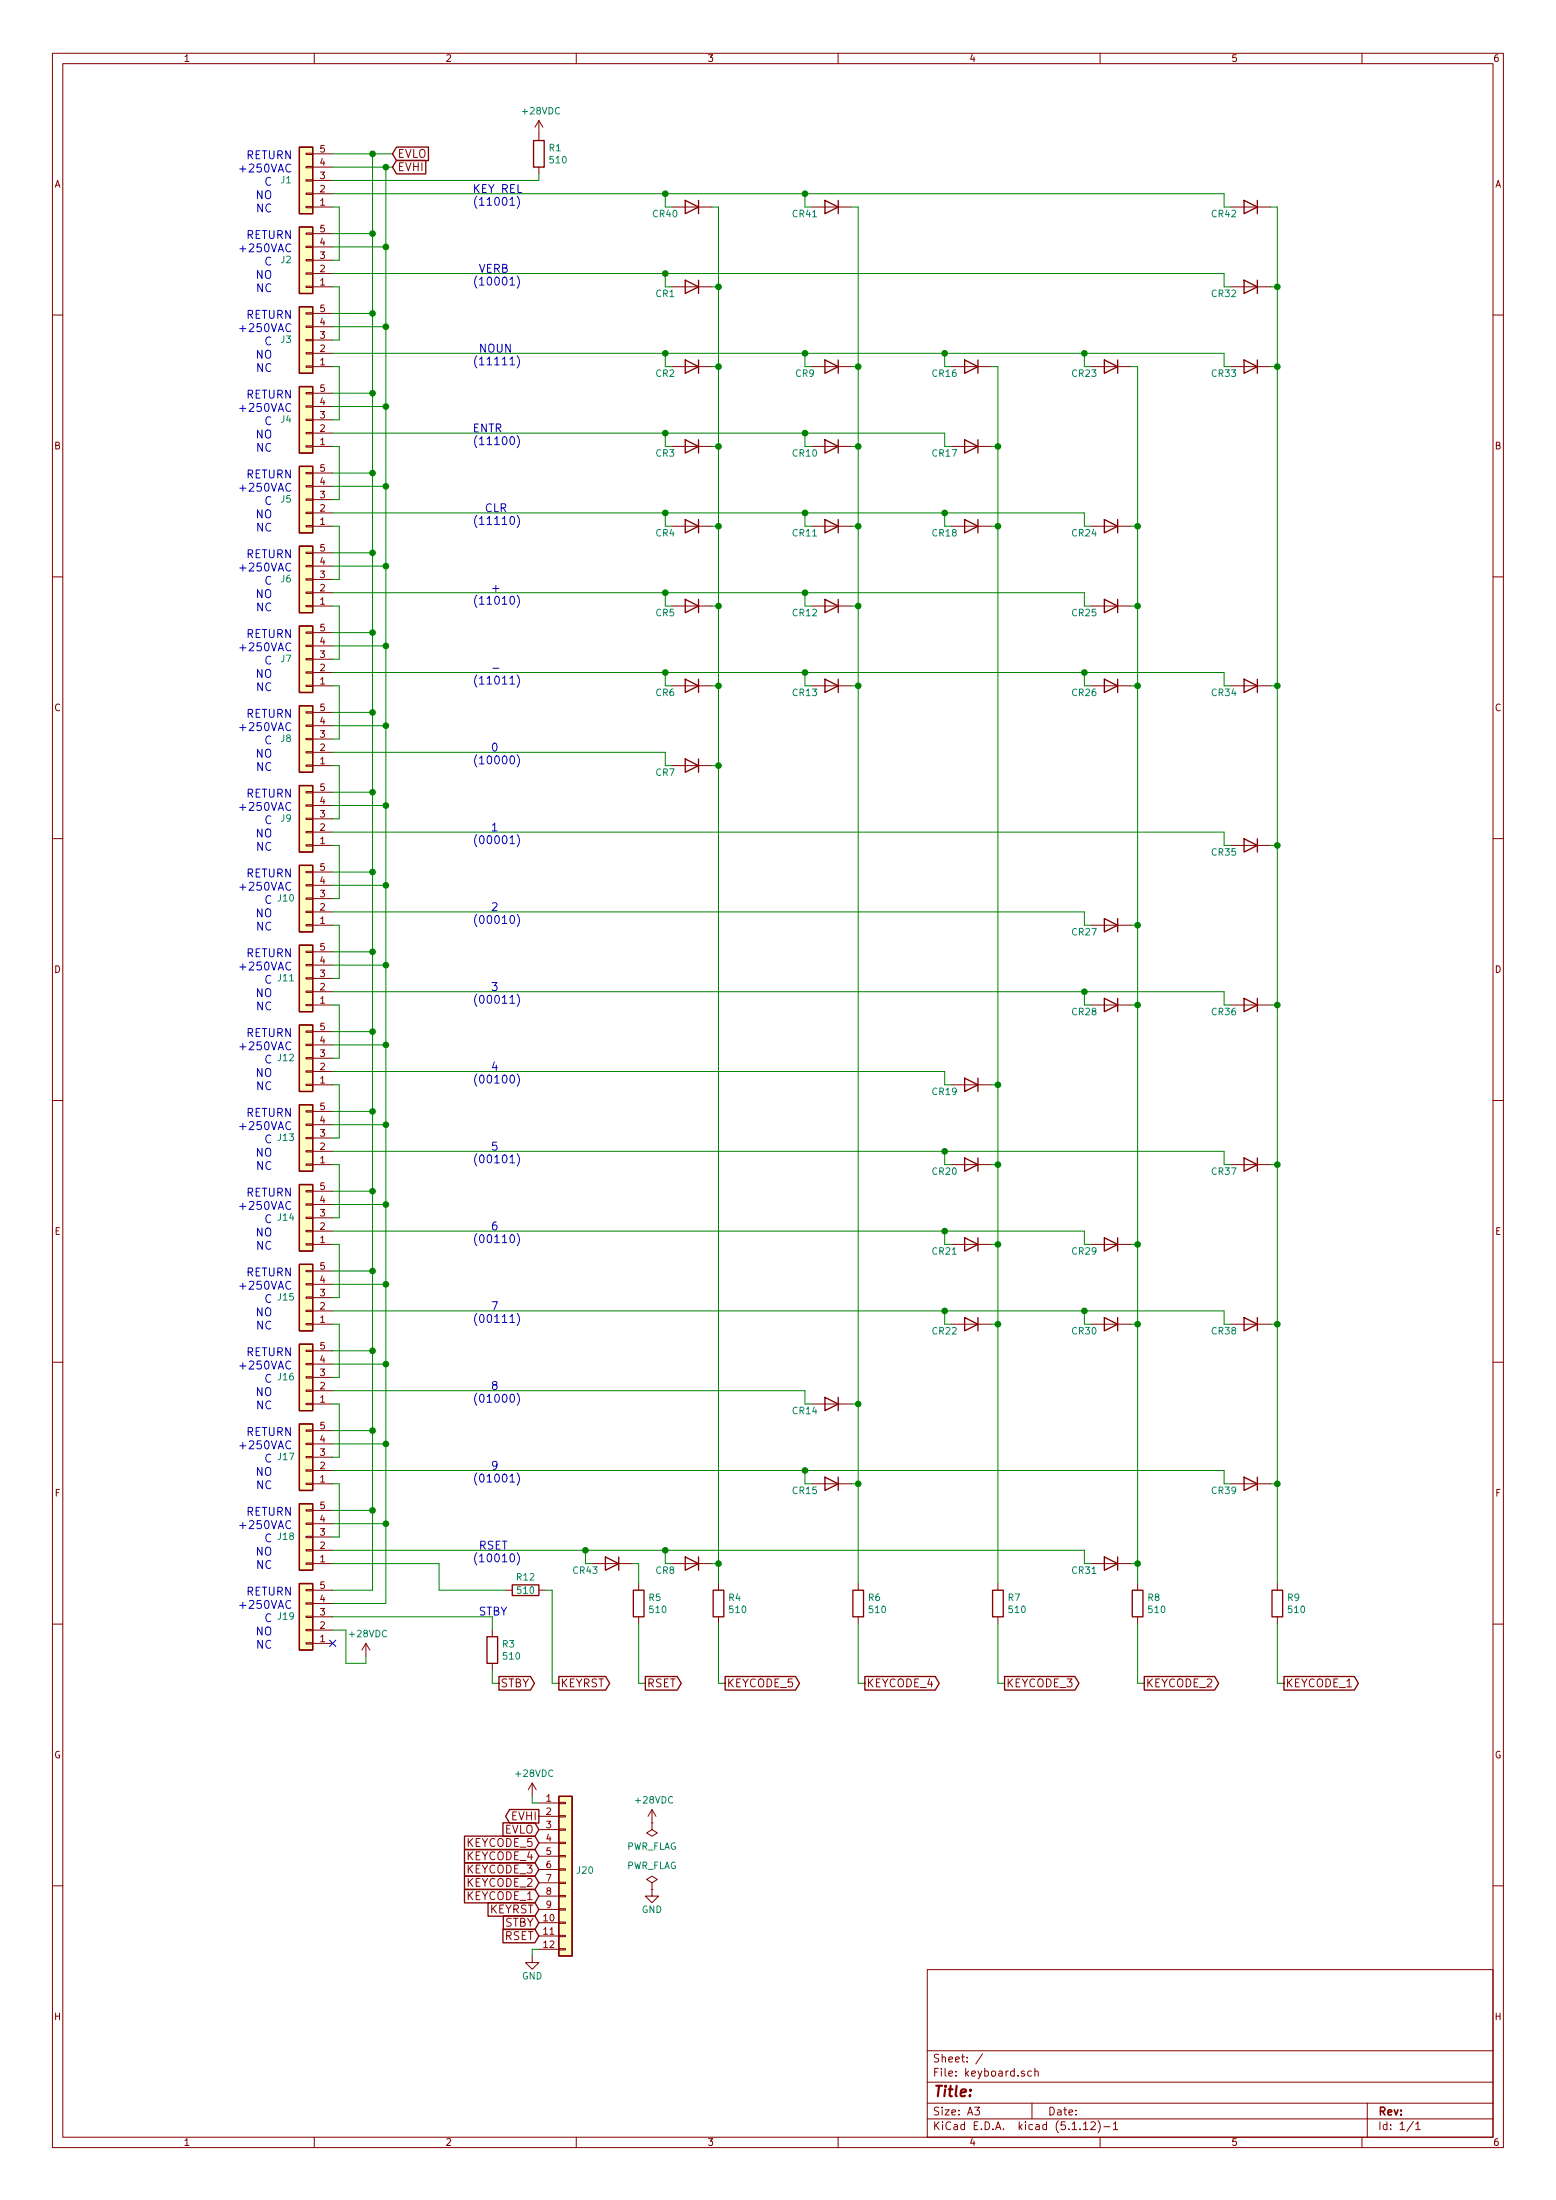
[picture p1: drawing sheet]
<svg xmlns="http://www.w3.org/2000/svg" width="297mm" height="420mm" viewBox="0 0 297 420" stroke-linecap="round" stroke-linejoin="round" font-family="sans-serif">
<g fill="none" stroke="#840000" stroke-width=".19">
<path d="M10 10.2h277v400h-277zM12 12.2h273v396h-273zM60 10.2v2M110 10.2v2M160 10.2v2M210 10.2v2M260 10.2v2M58.4 29.3h1.3v.2h-1.3zM58.4 31.8h1.3v.2h-1.3zM58.4 36.9h1.3v.2h-1.3zM58.4 39.4h1.3v.3h-1.3zM58.4 34.3h1.3v.3h-1.3z"/>
<path d="M59.7 39.5h3.8M59.7 37h3.8M59.7 34.5h3.8M59.7 31.9h3.8M59.7 29.4h3.8M102.9 23l-.8 1.3M102.9 23v3.8M102.9 31.9v1.3M102.9 23l.7 1.3M128.3 39.5h7.6M154.9 39.5h7.7M234.9 39.5h7.7"/>
<path d="M58.4 44.5h1.3v.2h-1.3zM58.4 47h1.3v.3h-1.3zM58.4 52.1h1.3v.3h-1.3zM58.4 54.7h1.3v.2h-1.3zM58.4 49.6h1.3v.2h-1.3zM58.4 59.7h1.3v.3h-1.3zM59.7 54.8h3.8M59.7 52.2h3.8M59.7 49.7h3.8M59.7 47.2h3.8M59.7 44.6h3.8M59.7 59.9h3.8"/>
<path d="M128.3 54.8h7.6M234.9 54.8h7.7M10 60.2h2M58.4 75h1.3v.2h-1.3zM58.4 77.5h1.3v.3h-1.3zM58.4 62.3h1.3v.2h-1.3zM58.4 67.4h1.3v.2h-1.3zM58.4 69.9h1.3v.2h-1.3zM58.4 64.8h1.3v.3h-1.3zM59.7 70h3.8M59.7 77.6h3.8M59.7 75.1h3.8"/>
<path d="M59.7 67.5h3.8M59.7 64.9h3.8M59.7 62.4h3.8M128.3 70h7.6M154.9 70h7.7M181.6 70h7.6M208.3 70h7.6M234.9 70h7.7M285 60.2h2M58.4 90.2h1.3v.3h-1.3zM58.4 92.8h1.3v.2h-1.3zM58.4 97.8h1.3v.3h-1.3z"/>
<path d="M58.4 95.3h1.3v.2h-1.3zM58.4 82.6h1.3v.2h-1.3zM58.4 85.1h1.3v.3h-1.3zM58.4 80.1h1.3v.2h-1.3zM59.7 85.3h3.8M59.7 98h3.8M59.7 95.4h3.8M59.7 92.9h3.8M59.7 90.3h3.8M59.7 82.7h3.8M59.7 80.2h3.8M128.3 85.3h7.6"/>
<path d="M154.9 85.3h7.7M181.6 85.3h7.6M10 110.2h2M58.4 105.5h1.3v.2h-1.3zM58.4 108h1.3v.2h-1.3zM58.4 113.1h1.3v.2h-1.3zM58.4 115.6h1.3v.3h-1.3zM58.4 110.5h1.3v.3h-1.3zM58.4 100.4h1.3v.2h-1.3zM59.7 100.5h3.8M59.7 115.7h3.8M59.7 113.2h3.8"/>
<path d="M59.7 110.7h3.8M59.7 108.1h3.8M59.7 105.6h3.8M128.3 100.5h7.6M128.3 115.7h7.6M154.9 100.5h7.7M154.9 115.7h7.7M181.6 100.5h7.6M208.3 100.5h7.6M208.3 115.7h7.6M285 110.2h2M58.4 135.9h1.3v.3h-1.3z"/>
<path d="M58.4 138.5h1.3v.2h-1.3zM58.4 120.7h1.3v.2h-1.3zM58.4 123.2h1.3v.3h-1.3zM58.4 128.3h1.3v.3h-1.3zM58.4 130.9h1.3v.2h-1.3zM58.4 125.8h1.3v.2h-1.3zM59.7 131h3.8M59.7 138.6h3.8M59.7 136.1h3.8M59.7 128.4h3.8M59.7 125.9h3.8M59.7 123.4h3.8"/>
<path d="M59.7 120.8h3.8M128.3 131h7.6M154.9 131h7.7M208.3 131h7.6M234.9 131h7.7M58.4 151.2h1.3v.2h-1.3zM58.4 153.7h1.3v.3h-1.3zM58.4 158.8h1.3v.2h-1.3zM58.4 156.3h1.3v.2h-1.3zM58.4 143.6h1.3v.2h-1.3zM58.4 146.1h1.3v.2h-1.3zM58.4 141h1.3v.3h-1.3z"/>
<path d="M59.7 158.9h3.8M59.7 156.4h3.8M59.7 153.8h3.8M59.7 151.3h3.8M59.7 146.2h3.8M59.7 143.7h3.8M59.7 141.1h3.8M128.3 146.2h7.6M10 160.2h2M58.4 161.3h1.3v.3h-1.3zM58.4 166.4h1.3v.3h-1.3zM58.4 169h1.3v.2h-1.3z"/>
<path d="M58.4 174h1.3v.3h-1.3zM58.4 176.6h1.3v.2h-1.3zM58.4 171.5h1.3v.2h-1.3zM59.7 161.5h3.8M59.7 176.7h3.8M59.7 174.2h3.8M59.7 171.6h3.8M59.7 169.1h3.8M59.7 166.5h3.8M208.3 176.7h7.6M234.9 161.5h7.7M285 160.2h2"/>
<path d="M58.4 196.9h1.3v.2h-1.3zM58.4 199.4h1.3v.3h-1.3zM58.4 181.7h1.3v.2h-1.3zM58.4 184.2h1.3v.2h-1.3zM58.4 189.3h1.3v.2h-1.3zM58.4 191.8h1.3v.3h-1.3zM58.4 186.7h1.3v.3h-1.3zM59.7 191.9h3.8M59.7 199.6h3.8M59.7 197h3.8M59.7 189.4h3.8M59.7 186.9h3.8"/>
<path d="M59.7 184.3h3.8M59.7 181.8h3.8M208.3 191.9h7.6M234.9 191.9h7.7M10 210.2h2M58.4 212.1h1.3v.3h-1.3zM58.4 214.7h1.3v.2h-1.3zM58.4 219.8h1.3v.2h-1.3zM58.4 217.2h1.3v.3h-1.3zM58.4 204.5h1.3v.3h-1.3zM58.4 207.1h1.3v.2h-1.3zM58.4 202h1.3v.2h-1.3z"/>
<path d="M59.7 207.2h3.8M59.7 219.9h3.8M59.7 217.3h3.8M59.7 214.8h3.8M59.7 212.3h3.8M59.7 204.6h3.8M59.7 202.1h3.8M181.6 207.2h7.6M285 210.2h2M58.4 222.3h1.3v.2h-1.3zM58.4 227.4h1.3v.2h-1.3zM58.4 229.9h1.3v.3h-1.3z"/>
<path d="M58.4 235h1.3v.2h-1.3zM58.4 237.5h1.3v.3h-1.3zM58.4 232.5h1.3v.2h-1.3zM59.7 222.4h3.8M59.7 237.7h3.8M59.7 235.1h3.8M59.7 232.6h3.8M59.7 230h3.8M59.7 227.5h3.8M181.6 222.4h7.6M181.6 237.7h7.6M208.3 237.7h7.6"/>
<path d="M234.9 222.4h7.7M58.4 257.9h1.3v.2h-1.3zM58.4 242.6h1.3v.3h-1.3zM58.4 245.2h1.3v.2h-1.3zM58.4 250.2h1.3v.3h-1.3zM58.4 252.8h1.3v.2h-1.3zM58.4 247.7h1.3v.2h-1.3zM59.7 258h3.8M59.7 252.9h3.8M59.7 250.4h3.8M59.7 247.8h3.8M59.7 245.3h3.8"/>
<path d="M59.7 242.7h3.8M181.6 252.9h7.6M208.3 252.9h7.6M234.9 252.9h7.7M10 260.2h2M58.4 260.4h1.3v.2h-1.3zM58.4 265.5h1.3v.2h-1.3zM58.4 268h1.3v.3h-1.3zM58.4 262.9h1.3v.3h-1.3zM58.4 273.1h1.3v.2h-1.3zM58.4 275.6h1.3v.3h-1.3zM58.4 278.2h1.3v.2h-1.3z"/>
<path d="M59.7 268.1h3.8M59.7 265.6h3.8M59.7 263.1h3.8M59.7 260.5h3.8M59.7 278.3h3.8M59.7 275.8h3.8M59.7 273.2h3.8M154.9 268.1h7.7M285 260.2h2M58.4 280.7h1.3v.3h-1.3zM58.4 283.3h1.3v.2h-1.3zM58.4 288.3h1.3v.3h-1.3z"/>
<path d="M58.4 290.9h1.3v.2h-1.3zM58.4 296h1.3v.2h-1.3zM58.4 298.5h1.3v.2h-1.3zM58.4 293.4h1.3v.3h-1.3zM59.7 283.4h3.8M59.7 280.8h3.8M59.7 298.6h3.8M59.7 296.1h3.8M59.7 293.5h3.8M59.7 291h3.8M59.7 288.5h3.8M113 298.6h7.6"/>
<path d="M128.3 298.6h7.6M154.9 283.4h7.7M208.3 298.6h7.6M234.9 283.4h7.7M10 310.2h2M58.4 303.6h1.3v.2h-1.3zM58.4 306.1h1.3v.3h-1.3zM58.4 311.2h1.3v.2h-1.3zM58.4 313.7h1.3v.3h-1.3zM58.4 308.7h1.3v.2h-1.3zM59.7 303.7h3.8M59.7 313.9h3.8"/>
<path d="M59.7 311.3h3.8M59.7 308.8h3.8M59.7 306.2h3.8M69.8 313.9l-.7 1.2M69.8 313.9v2.5M69.8 313.9l.8 1.2M94 311.3v1.3M94 317.7v1.2M96.5 303.7h1.3M102.9 303.7h1.2M121.9 302.4v1.3M121.9 308.8v1.2"/>
<path d="M137.2 302.4v1.3M137.2 308.8v1.2M163.8 302.4v1.3M163.8 308.8v1.2M190.5 302.4v1.3M190.5 308.8v1.2M217.2 302.4v1.3M217.2 308.8v1.2M243.8 302.4v1.3M243.8 308.8v1.2M285 310.2h2M101.6 340.5l-.8 1.3"/>
<path d="M101.6 340.5v2.6M101.6 340.5l.8 1.3M102.9 344.3h3.8M102.9 346.9h3.8M102.9 349.4h3.8M102.9 352h3.8M102.9 354.5h3.8M102.9 357h3.8M102.9 359.6h3.8M106.7 359.5h1.2v.2h-1.2zM106.7 354.4h1.2v.2h-1.2zM106.7 351.8h1.2v.3h-1.2z"/>
<path d="M106.7 349.3h1.2v.2h-1.2zM106.7 346.8h1.2v.2h-1.2zM106.7 356.9h1.2v.3h-1.2zM106.7 344.2h1.2v.3h-1.2zM124.5 348.1v1.3l-1.1 .7 1.1 .6 1-.6-1-.7M124.5 348.1h.1M124.5 359.6l1-.7-1-.6-1.1 .6 1.1 .7v1.2M124.5 345.6l-.8 1.3M124.5 345.6v2.5M124.5 345.6l.7 1.3M10 360.2h2M101.6 373.5v1.3h1.3l-1.3 1.3-1.3-1.3h1.3"/>
<path d="M102.9 367.2h3.8M102.9 369.7h3.8M102.9 372.3h3.8M102.9 362.1h3.8M102.9 364.7h3.8M106.7 362h1.2v.2h-1.2zM106.7 364.5h1.2v.3h-1.2zM106.7 367.1h1.2v.2h-1.2zM106.7 369.6h1.2v.3h-1.2zM106.7 372.2h1.2v.2h-1.2zM124.5 360.8v1.3h1.2l-1.2 1.3-1.3-1.3h1.3M124.5 360.8h.1"/>
<path d="M177 376.2h108v32h-108zM285 360.2h2M177 397.7h108M177 391.7h108M187.6 392.2l-1.3 2M195.6 395.6a.37 .37 0 0 0-.6 .1v.3l.6 .1v.1l-.2 .3-.4-.1M196.9 395.6l-.4-.1-.3 .3 .1 .6 .2 .1 .4-.1M197.6 395.6a.37 .37 0 0 1 .6 .1v.8M197.6 395v1.5M60 408.2v2M110 408.2v2M160 408.2v2"/>
<path d="M177 404.7h108M177 401.7h108M186.1 402.4h.9l-.5 .6 .4 .1v.7l-.2 .1-.6-.1M197 401.7v3M206.8 405.7l.5-.5v1.5M206.8 406.7h.9M208.3 405.4l.5-.2 .2 .2 .1 .3-.9 1h.9M209.6 405a1.71 1.71 0 0 1 0 2.3M210 408.2v2M210.7 406.2h1.2M212.5 405.7l.5-.5v1.5M212.5 406.7h.9"/>
<path d="M260 408.2v2M261 401.7v6.5M269.8 405.1l-1.2 2M270.3 405.7l.4-.5v1.5M270.3 406.7h.8"/>
</g>
<g fill="none" stroke="#840000" stroke-width=".25">
<path d="M57.1 28.1h2.6v12.7h-2.6zM75.7 28.1h6.1v2.6h-6.1l-.8-1.3zM75.7 30.6h5.6v2.6h-5.6l-.8-1.3zM101.9 26.8h2v5.1h-2zM130.8 38.3l2.5 1.2-2.5 1.3zM133.3 38.3v2.5M157.5 38.3l2.5 1.2-2.5 1.3zM160 38.3v2.5M237.5 38.3l2.5 1.2-2.5 1.3zM240 38.3v2.5M57.1 43.3h2.6v12.7h-2.6zM57.1 58.6h2.6v12.7h-2.6z"/>
<path d="M130.8 53.5l2.5 1.3-2.5 1.2zM133.3 53.5v2.5M237.5 53.5l2.5 1.3-2.5 1.2zM240 53.5v2.5M57.1 73.8h2.6v12.7h-2.6zM130.8 68.7l2.5 1.3-2.5 1.3zM133.3 68.7v2.6M157.5 68.7l2.5 1.3-2.5 1.3zM160 68.7v2.6M184.1 68.7l2.6 1.3-2.6 1.3zM186.7 68.7v2.6M210.8 68.7l2.6 1.3-2.6 1.3z"/>
<path d="M213.4 68.7v2.6M237.5 68.7l2.5 1.3-2.5 1.3zM240 68.7v2.6M57.1 89.1h2.6v12.7h-2.6zM130.8 84l2.5 1.3-2.5 1.2zM130.8 99.2l2.5 1.3-2.5 1.3zM133.3 84v2.5M133.3 99.2v2.6M157.5 99.2l2.5 1.3-2.5 1.3zM157.5 84l2.5 1.3-2.5 1.2zM160 84v2.5M160 99.2v2.6"/>
<path d="M184.1 99.2l2.6 1.3-2.6 1.3zM184.1 84l2.6 1.3-2.6 1.2zM186.7 84v2.5M186.7 99.2v2.6M210.8 99.2l2.6 1.3-2.6 1.3zM213.4 99.2v2.6M57.1 119.5h2.6v12.7h-2.6zM57.1 104.3h2.6v12.7h-2.6zM130.8 114.5l2.5 1.2-2.5 1.3zM133.3 114.5v2.5M157.5 114.5l2.5 1.2-2.5 1.3zM160 114.5v2.5"/>
<path d="M210.8 114.5l2.6 1.2-2.6 1.3zM213.4 114.5v2.5M57.1 134.8h2.6v12.7h-2.6zM130.8 129.7l2.5 1.3-2.5 1.2zM133.3 129.7v2.5M157.5 129.7l2.5 1.3-2.5 1.2zM160 129.7v2.5M210.8 129.7l2.6 1.3-2.6 1.2zM213.4 129.7v2.5M237.5 129.7l2.5 1.3-2.5 1.2zM240 129.7v2.5M57.1 150h2.6v12.7h-2.6z"/>
<path d="M130.8 144.9l2.5 1.3-2.5 1.3zM133.3 144.9v2.6M57.1 165.3h2.6v12.7h-2.6zM210.8 175.4l2.6 1.3-2.6 1.3zM213.4 175.4v2.6M237.5 160.2l2.5 1.3-2.5 1.2zM240 160.2v2.5M57.1 195.7h2.6v12.7h-2.6zM57.1 180.5h2.6v12.7h-2.6zM210.8 190.7l2.6 1.2-2.6 1.3zM213.4 190.7v2.5M237.5 190.7l2.5 1.2-2.5 1.3z"/>
<path d="M240 190.7v2.5M57.1 211h2.6v12.7h-2.6zM184.1 205.9l2.6 1.3-2.6 1.2zM186.7 205.9v2.5M57.1 226.2h2.6v12.7h-2.6zM184.1 221.1l2.6 1.3-2.6 1.3zM184.1 236.4l2.6 1.3-2.6 1.2zM186.7 221.1v2.6M186.7 236.4v2.5M210.8 236.4l2.6 1.3-2.6 1.2zM213.4 236.4v2.5M237.5 221.1l2.5 1.3-2.5 1.3z"/>
<path d="M240 221.1v2.6M57.1 256.7h2.6v12.7h-2.6zM57.1 241.5h2.6v12.7h-2.6zM184.1 251.6l2.6 1.3-2.6 1.3zM186.7 251.6v2.6M210.8 251.6l2.6 1.3-2.6 1.3zM213.4 251.6v2.6M237.5 251.6l2.5 1.3-2.5 1.3zM240 251.6v2.6M57.1 271.9h2.6v12.7h-2.6zM157.5 266.9l2.5 1.2-2.5 1.3zM160 266.9v2.5"/>
<path d="M57.1 287.2h2.6v12.7h-2.6zM115.6 297.3l2.5 1.3-2.5 1.3zM118.1 297.3v2.6M130.8 297.3l2.5 1.3-2.5 1.3zM133.3 297.3v2.6M157.5 282.1l2.5 1.3-2.5 1.2zM160 282.1v2.5M210.8 297.3l2.6 1.3-2.6 1.3zM213.4 297.3v2.6M237.5 282.1l2.5 1.3-2.5 1.2zM240 282.1v2.5M57.1 302.4h2.6v12.7h-2.6z"/>
<path d="M93 312.6h2v5.1h-2zM97.8 302.7h5.1v2h-5.1zM120.9 303.7h2v5.1h-2zM136.1 303.7h2.1v5.1h-2.1zM162.8 303.7h2v5.1h-2zM189.5 303.7h2v5.1h-2zM216.2 303.7h2v5.1h-2zM242.8 303.7h2.1v5.1h-2.1zM95.2 320.2h6.1l.7 1.3-.7 1.3h-6.1zM106.7 320.2h8.9l.8 1.3-.8 1.3h-8.9zM123.2 320.2h6.1l.7 1.3-.7 1.3h-6.1zM138.4 320.2h13.5l.7 1.3-.7 1.3h-13.5z"/>
<path d="M165.1 320.2h13.4l.8 1.3-.8 1.3h-13.4zM191.8 320.2h13.4l.8 1.3-.8 1.3h-13.4zM218.4 320.2h13.5l.7 1.3-.7 1.3h-13.5zM245.1 320.2h13.4l.8 1.3-.8 1.3h-13.4zM88.7 355.7h13.4l.8 1.3-.8 1.3h-13.4zM88.7 353.2h13.4l.8 1.3-.8 1.3h-13.4zM88.7 358.3h13.4l.8 1.3-.8 1.3h-13.4zM88.7 350.7h13.4l.8 1.3-.8 1.3h-13.4zM96 348.1h6.1l.8 1.3-.8 1.3h-6.1zM97.3 345.6h5.6v2.6h-5.6l-.8-1.3zM106.7 343.1h2.5v30.4h-2.5zM88.7 360.8h13.4l.8 1.3-.8 1.3h-13.4z"/>
<path d="M93.2 363.4h8.9l.8 1.3-.8 1.3h-8.9zM96 368.4h6.1l.8 1.3-.8 1.3h-6.1zM96.1 365.9h6l.8 1.3-.8 1.3h-6z"/>
</g>
<g fill="#ffffc2" stroke="#ffffc2" stroke-width=".19">
<path d="M57.1 150h2.6v12.7h-2.6z"/>
<path d="M57.1 134.8h2.6v12.7h-2.6z"/>
<path d="M57.1 119.5h2.6v12.7h-2.6z"/>
<path d="M57.1 104.3h2.6v12.7h-2.6z"/>
<path d="M57.1 211h2.6v12.7h-2.6z"/>
<path d="M57.1 256.7h2.6v12.7h-2.6z"/>
<path d="M57.1 195.7h2.6v12.7h-2.6z"/>
<path d="M57.1 180.5h2.6v12.7h-2.6z"/>
<path d="M57.1 165.3h2.6v12.7h-2.6z"/>
<path d="M57.1 271.9h2.6v12.7h-2.6z"/>
<path d="M106.7 343.1h2.5v30.4h-2.5z"/>
<path d="M57.1 226.2h2.6v12.7h-2.6z"/>
<path d="M57.1 43.3h2.6v12.7h-2.6z"/>
<path d="M57.1 241.5h2.6v12.7h-2.6z"/>
<path d="M57.1 302.4h2.6v12.7h-2.6z"/>
<path d="M57.1 28.1h2.6v12.7h-2.6z"/>
<path d="M57.1 287.2h2.6v12.7h-2.6z"/>
<path d="M57.1 89.1h2.6v12.7h-2.6z"/>
<path d="M57.1 73.8h2.6v12.7h-2.6z"/>
<path d="M57.1 58.6h2.6v12.7h-2.6z"/>
</g>
<g fill="none" stroke="#008400" stroke-width=".19">
<path d="M63.5 37h170.2v2.5h1.2M63.5 39.5h1.3v10.2h-1.3M63.5 31.9h11.4M63.5 29.4h11.4M71.1 29.4v274.3h-7.6M73.7 31.9v274.3h-10.2M102.9 33.2v1.3h-39.4M127 37v2.5h1.3M135.9 39.5h1.3v262.9M153.7 37v2.5h1.2M162.6 39.5h1.2v262.9M242.6 39.5h1.2v262.9"/>
<path d="M63.5 52.2h170.2v2.6h1.2M63.5 54.8h1.3v10.1h-1.3M63.5 47.2h10.2M63.5 44.6h7.6M63.5 59.9h7.6M127 52.2v2.6h1.3M135.9 54.8h1.3M242.6 54.8h1.2M63.5 67.5h170.2v2.5h1.2M63.5 70h1.3v10.2h-1.3M63.5 77.6h10.2M63.5 75.1h7.6"/>
<path d="M63.5 62.4h10.2M127 67.5v2.5h1.3M135.9 70h1.3M153.7 67.5v2.5h1.2M162.6 70h1.2M180.3 67.5v2.5h1.3M189.2 70h1.3v232.4M207 67.5v2.5h1.3M215.9 70h1.3v232.4M242.6 70h1.2M63.5 82.7h116.8v2.6h1.3M63.5 98h143.5v2.5h1.3"/>
<path d="M63.5 85.3h1.3v10.1h-1.3M63.5 92.9h10.2M63.5 90.3h7.6M127 82.7v2.6h1.3M127 98v2.5h1.3M135.9 85.3h1.3M153.7 82.7v2.6h1.2M153.7 98v2.5h1.2M162.6 85.3h1.2M180.3 98v2.5h1.3M189.2 85.3h1.3M63.5 113.2h143.5v2.5h1.3"/>
<path d="M63.5 100.5h1.3v10.2h-1.3M63.5 115.7h1.3v10.2h-1.3M63.5 108.1h10.2M63.5 105.6h7.6M127 113.2v2.5h1.3M135.9 115.7h1.3M135.9 100.5h1.3M153.7 113.2v2.5h1.2M162.6 115.7h1.2M162.6 100.5h1.2M189.2 100.5h1.3M215.9 115.7h1.3"/>
<path d="M215.9 100.5h1.3M63.5 128.4h170.2v2.6h1.2M63.5 131h1.3v10.1h-1.3M63.5 138.6h10.2M63.5 136.1h7.6M63.5 123.4h10.2M63.5 120.8h7.6M127 128.4v2.6h1.3M135.9 131h1.3M153.7 128.4v2.6h1.2M162.6 131h1.2M207 128.4v2.6h1.3"/>
<path d="M215.9 131h1.3M242.6 131h1.2M63.5 158.9h170.2v2.6h1.2M63.5 143.7h63.5v2.5h1.3M63.5 146.2h1.3v10.2h-1.3M63.5 153.8h10.2M63.5 151.3h7.6M135.9 146.2h1.3M63.5 174.2h143.5v2.5h1.3M63.5 176.7h1.3v10.2h-1.3M63.5 161.5h1.3v10.1h-1.3M63.5 169.1h10.2"/>
<path d="M63.5 166.5h7.6M215.9 176.7h1.3M242.6 161.5h1.2M63.5 191.9h1.3v10.2h-1.3M63.5 189.4h170.2v2.5h1.2M63.5 184.3h10.2M63.5 197h7.6M63.5 181.8h7.6M63.5 199.6h10.2M207 189.4v2.5h1.3M215.9 191.9h1.3M242.6 191.9h1.2"/>
<path d="M63.5 219.9h170.2v2.5h1.2M63.5 204.6h116.8v2.6h1.3M63.5 207.2h1.3v10.1h-1.3M63.5 212.3h7.6M63.5 214.8h10.2M180.3 219.9v2.5h1.3M189.2 207.2h1.3M63.5 235.1h143.5v2.6h1.3M63.5 222.4h1.3v10.2h-1.3M63.5 237.7h1.3v10.1h-1.3M63.5 227.5h7.6M63.5 230h10.2"/>
<path d="M180.3 235.1v2.6h1.3M189.2 222.4h1.3M189.2 237.7h1.3M215.9 237.7h1.3M242.6 222.4h1.2M63.5 250.4h170.2v2.5h1.2M63.5 252.9h1.3v10.2h-1.3M63.5 258h7.6M63.5 242.7h7.6M63.5 245.3h10.2M180.3 250.4v2.5h1.3M189.2 252.9h1.3"/>
<path d="M207 250.4v2.5h1.3M215.9 252.9h1.3M242.6 252.9h1.2M63.5 268.1h1.3v10.2h-1.3M63.5 265.6h90.2v2.5h1.2M63.5 260.5h10.2M63.5 273.2h7.6M63.5 275.8h10.2M162.6 268.1h1.2M63.5 280.8h170.2v2.6h1.2M63.5 296.1h143.5v2.5h1.3M63.5 283.4h1.3v10.1h-1.3"/>
<path d="M63.5 298.6h20.3v5.1h12.7M63.5 291h10.2M63.5 288.5h7.6M111.8 296.1v2.5h1.2M120.6 298.6h1.3v3.8M127 296.1v2.5h1.3M135.9 298.6h1.3M153.7 280.8v2.6h1.2M162.6 283.4h1.2M215.9 298.6h1.3M242.6 283.4h1.2M63.5 311.3h2.5v6.4h3.8v-1.3"/>
<path d="M63.5 308.8h30.5v2.5M94 318.9v2.6h1.2M104.1 303.7h1.3v17.8h1.3M121.9 310v11.5h1.3M137.2 310v11.5h1.2M163.8 310v11.5h1.3M190.5 310v11.5h1.3M217.2 310v11.5h1.2M243.8 310v11.5h1.3M101.6 343.1v1.2h1.3M102.9 372.3h-1.3v1.2"/>
</g>
<g fill="none" stroke="#0000c2" stroke-width=".19">
<path d="M45.8 32.3h1.1M97.4 39.2h.8M98.7 37.5a1.78 1.78 0 0 1 0 2.3M45.8 47.5h1.1M97.4 54.4h.8M98.7 52.7a1.78 1.78 0 0 1 0 2.3M45.8 78h1.1M45.8 62.8h1.1M97.4 69.7h.8M98.7 67.9a1.78 1.78 0 0 1 0 2.4M45.8 93.2h1.1M95.7 97l.7-.1 .1-.2v-.4l-.8-.1v1.5"/>
<path d="M96 97l.5 .7M97.5 83.5l.2-.1a.82 .82 0 0 1 .6 .6 .82 .82 0 0 1-.3 .9h-.3l-.3-.3zM97.5 98.8l.2-.2a.82 .82 0 0 1 .6 .7 .82 .82 0 0 1-.3 .8l-.3 .1-.3-.3zM98.7 83.2a1.78 1.78 0 0 1 0 2.3M98.7 98.4a1.78 1.78 0 0 1 0 2.4M45.8 108.5h1.1M94.1 112.4h1.1M94.7 111.8v1.2M97.5 114l.2-.1a.82 .82 0 0 1 .6 .6 .82 .82 0 0 1-.3 .8l-.3 .1-.3-.3zM98.7 113.7a1.78 1.78 0 0 1 0 2.3M45.8 139h1.1M45.8 123.7h1.1"/>
<path d="M94.1 127.6h1.1M97.4 130.6h.8M98.7 128.9a1.78 1.78 0 0 1 0 2.3M45.8 154.2h1.1M94 157.6l.4-.4v1.5M94 158.7h.9M94.2 142.1l.3-.2a.97 .97 0 0 1 0 1.6 .84 .84 0 0 1-.3-1.4zM97.5 144.5l.2-.1a.82 .82 0 0 1 .6 .6 .82 .82 0 0 1-.3 .8l-.3 .1-.3-.3zM98.7 159.4a1.78 1.78 0 0 1 0 2.3M98.7 144.1a1.78 1.78 0 0 1 0 2.4M45.8 169.4h1.1M94 172.5l.6-.1 .2 .1 .1 .3-1 1.1h1"/>
<path d="M97.4 161.1h.8M97.5 175l.2-.2a.82 .82 0 0 1 .6 .7 .82 .82 0 0 1-.3 .8l-.3 .1-.3-.3zM98.7 174.6a1.78 1.78 0 0 1 0 2.4M45.8 199.9h1.1M45.8 184.7h1.1M93.9 187.6h1l-.5 .6 .4 .2v.6l-.2 .2h-.4l-.3-.2M97.4 191.6h.8M98.7 189.9a1.78 1.78 0 0 1 0 2.3M45.8 215.2h1.1M94.4 202.8l-.4 1.1h.9M94.7 203.4v1M94.8 218.1h-.7l-.1 .7 .2-.1 .5 .1 .2 .2-.1 .5-.2 .2-.6-.2"/>
<path d="M97.5 205.5l.2-.2a.82 .82 0 0 1 .6 .7 .82 .82 0 0 1-.3 .8h-.3l-.3-.3zM98.7 205.1a1.78 1.78 0 0 1 0 2.3M45.8 230.4h1.1M94.7 233.4h-.4a.98 .98 0 0 0 0 1.5l.5-.2v-.6l-.5-.1-.3 .2M97.4 222.1h.8M97.5 235.9l.2-.1a.82 .82 0 0 1 .6 .6 .82 .82 0 0 1-.3 .9h-.3l-.3-.3zM98.7 235.6a1.78 1.78 0 0 1 0 2.3M98.7 220.3a1.78 1.78 0 0 1 0 2.4M45.8 245.6h1.1M93.9 248.6h1l-.6 1.5M97.4 252.6h.8M98.7 250.8a1.78 1.78 0 0 1 0 2.4"/>
<path d="M45.8 276.1h1.1M45.8 260.9h1.1M94.3 264.5l-.3-.3 .1-.2 .2-.2 .5 .2-.1 .4-.4 .1-.3 .3 .1 .4 .2 .2 .4-.1 .2-.2-.1-.5-.2-.1M94.9 279.7l-.3 .3h-.4l-.2-.3 .2-.5 .4-.1 .2 .1a1.36 1.36 0 0 1-.2 1.3l-.4 .1M97.5 266.4l.2-.1a.82 .82 0 0 1 .6 .6 .82 .82 0 0 1-.3 .8l-.3 .1-.3-.3zM98.7 266.1a1.78 1.78 0 0 1 0 2.3M45.8 291.4h1.1M97.4 283h.8M97.5 296.9l.2-.1a.82 .82 0 0 1 .6 .6 .82 .82 0 0 1-.3 .8l-.3 .1-.3-.3zM98.7 296.5a1.78 1.78 0 0 1 0 2.4M98.7 281.3a1.78 1.78 0 0 1 0 2.3M45.8 306.6h1.1"/>
</g>
<g fill="#008400" stroke="#008400" stroke-width=".25">
<circle cx="71.1" cy="212.3" r=".51"/>
<circle cx="71.1" cy="120.8" r=".51"/>
<circle cx="71.1" cy="197" r=".51"/>
<circle cx="73.7" cy="108.1" r=".51"/>
<circle cx="243.8" cy="191.9" r=".51"/>
<circle cx="207" cy="189.4" r=".51"/>
<circle cx="137.2" cy="131" r=".51"/>
<circle cx="71.1" cy="105.6" r=".51"/>
<circle cx="127" cy="128.4" r=".51"/>
<circle cx="190.5" cy="207.2" r=".51"/>
<circle cx="73.7" cy="92.9" r=".51"/>
<circle cx="73.7" cy="199.6" r=".51"/>
<circle cx="71.1" cy="90.3" r=".51"/>
<circle cx="153.7" cy="113.2" r=".51"/>
<circle cx="243.8" cy="222.4" r=".51"/>
<circle cx="243.8" cy="131" r=".51"/>
<circle cx="71.1" cy="59.9" r=".51"/>
<circle cx="73.7" cy="77.6" r=".51"/>
<circle cx="163.8" cy="115.7" r=".51"/>
<circle cx="73.7" cy="62.4" r=".51"/>
<circle cx="73.7" cy="214.8" r=".51"/>
<circle cx="71.1" cy="75.1" r=".51"/>
<circle cx="217.2" cy="115.7" r=".51"/>
<circle cx="180.3" cy="219.9" r=".51"/>
<circle cx="190.5" cy="222.4" r=".51"/>
<circle cx="137.2" cy="146.2" r=".51"/>
<circle cx="137.2" cy="85.3" r=".51"/>
<circle cx="127" cy="37" r=".51"/>
<circle cx="153.7" cy="37" r=".51"/>
<circle cx="127" cy="52.2" r=".51"/>
<circle cx="137.2" cy="54.8" r=".51"/>
<circle cx="243.8" cy="54.8" r=".51"/>
<circle cx="127" cy="67.5" r=".51"/>
<circle cx="137.2" cy="70" r=".51"/>
<circle cx="153.7" cy="67.5" r=".51"/>
<circle cx="71.1" cy="166.5" r=".51"/>
<circle cx="217.2" cy="131" r=".51"/>
<circle cx="73.7" cy="153.8" r=".51"/>
<circle cx="217.2" cy="191.9" r=".51"/>
<circle cx="207" cy="128.4" r=".51"/>
<circle cx="71.1" cy="151.3" r=".51"/>
<circle cx="71.1" cy="181.8" r=".51"/>
<circle cx="243.8" cy="161.5" r=".51"/>
<circle cx="73.7" cy="138.6" r=".51"/>
<circle cx="73.7" cy="184.3" r=".51"/>
<circle cx="71.1" cy="136.1" r=".51"/>
<circle cx="217.2" cy="176.7" r=".51"/>
<circle cx="163.8" cy="131" r=".51"/>
<circle cx="73.7" cy="123.4" r=".51"/>
<circle cx="153.7" cy="128.4" r=".51"/>
<circle cx="217.2" cy="298.6" r=".51"/>
<circle cx="163.8" cy="283.4" r=".51"/>
<circle cx="163.8" cy="100.5" r=".51"/>
<circle cx="153.7" cy="98" r=".51"/>
<circle cx="71.1" cy="273.2" r=".51"/>
<circle cx="243.8" cy="283.4" r=".51"/>
<circle cx="73.7" cy="275.8" r=".51"/>
<circle cx="137.2" cy="100.5" r=".51"/>
<circle cx="127" cy="98" r=".51"/>
<circle cx="127" cy="296.1" r=".51"/>
<circle cx="137.2" cy="298.6" r=".51"/>
<circle cx="71.1" cy="288.5" r=".51"/>
<circle cx="153.7" cy="280.8" r=".51"/>
<circle cx="111.8" cy="296.1" r=".51"/>
<circle cx="163.8" cy="70" r=".51"/>
<circle cx="180.3" cy="67.5" r=".51"/>
<circle cx="190.5" cy="85.3" r=".51"/>
<circle cx="207" cy="67.5" r=".51"/>
<circle cx="163.8" cy="85.3" r=".51"/>
<circle cx="243.8" cy="70" r=".51"/>
<circle cx="73.7" cy="169.1" r=".51"/>
<circle cx="73.7" cy="291" r=".51"/>
<circle cx="153.7" cy="82.7" r=".51"/>
<circle cx="127" cy="82.7" r=".51"/>
<circle cx="73.7" cy="260.5" r=".51"/>
<circle cx="190.5" cy="237.7" r=".51"/>
<circle cx="217.2" cy="237.7" r=".51"/>
<circle cx="73.7" cy="47.2" r=".51"/>
<circle cx="71.1" cy="227.5" r=".51"/>
<circle cx="71.1" cy="44.6" r=".51"/>
<circle cx="73.7" cy="230" r=".51"/>
<circle cx="137.2" cy="115.7" r=".51"/>
<circle cx="127" cy="113.2" r=".51"/>
<circle cx="71.1" cy="242.7" r=".51"/>
<circle cx="73.7" cy="31.9" r=".51"/>
<circle cx="217.2" cy="100.5" r=".51"/>
<circle cx="180.3" cy="250.4" r=".51"/>
<circle cx="190.5" cy="252.9" r=".51"/>
<circle cx="207" cy="250.4" r=".51"/>
<circle cx="217.2" cy="252.9" r=".51"/>
<circle cx="243.8" cy="252.9" r=".51"/>
<circle cx="71.1" cy="29.4" r=".51"/>
<circle cx="73.7" cy="245.3" r=".51"/>
<circle cx="71.1" cy="258" r=".51"/>
<circle cx="163.8" cy="268.1" r=".51"/>
<circle cx="190.5" cy="100.5" r=".51"/>
<circle cx="180.3" cy="98" r=".51"/>
<circle cx="180.3" cy="235.1" r=".51"/>
</g>
<path d="M62.9 313.2l1.2 1.3M64.1 313.2l-1.2 1.3" fill="none" stroke="#000084" stroke-width=".19"/>
<text font-size="2.8" fill="#840000" x="178" y="400.4">Title:</text>
<g font-size="2.1" fill="#0000c2">
<text x="46.6" y="32.9">+250VAC</text>
<text x="47" y="30.4">RETURN</text>
<text x="50.5" y="35.5">C</text>
<text x="48.9" y="38">NO</text>
<text x="49" y="40.6">NC</text>
<text x="90.2" y="36.8">KEY REL</text>
<text x="90.2" y="39.3">(11001)</text>
<text x="47" y="45.6">RETURN</text>
<text x="46.6" y="48.2">+250VAC</text>
<text x="48.9" y="53.3">NO</text>
<text x="50.5" y="50.7">C</text>
<text x="90.8" y="52.1">VERB</text>
<text x="49" y="55.8">NC</text>
<text x="90.2" y="54.5">(10001)</text>
<text x="46.6" y="63.4">+250VAC</text>
<text x="47" y="60.9">RETURN</text>
<text x="50.5" y="66">C</text>
<text x="48.9" y="68.5">NO</text>
<text x="49" y="71">NC</text>
<text x="90.2" y="69.8">(11111)</text>
<text x="90.8" y="67.3">NOUN</text>
<text x="47" y="76.1">RETURN</text>
<text x="46.6" y="78.7">+250VAC</text>
<text x="48.9" y="83.7">NO</text>
<text x="50.5" y="81.2">C</text>
<text x="90.2" y="82.6">ENTR</text>
<text x="49" y="86.3">NC</text>
<text x="90.2" y="85">(11100)</text>
<text x="46.6" y="93.9">+250VAC</text>
<text x="47" y="91.4">RETURN</text>
<text x="48.9" y="99">NO</text>
<text x="49" y="101.5">NC</text>
<text x="50.5" y="96.4">C</text>
<text x="90.2" y="100.2">(11110)</text>
<text x="91.4" y="97.8">CLR</text>
<text x="47" y="106.6">RETURN</text>
<text x="46.6" y="109.1">+250VAC</text>
<text x="50.5" y="111.7">C</text>
<text x="48.9" y="114.2">NO</text>
<text x="49" y="116.8">NC</text>
<text x="90.2" y="115.5">(11010)</text>
<text x="46.6" y="124.4">+250VAC</text>
<text x="47" y="121.8">RETURN</text>
<text x="48.9" y="129.5">NO</text>
<text x="49" y="132">NC</text>
<text x="50.5" y="126.9">C</text>
<text x="90.2" y="130.7">(11011)</text>
<text x="47" y="137.1">RETURN</text>
<text x="46.6" y="139.6">+250VAC</text>
<text x="50.5" y="142.2">C</text>
<text x="48.9" y="144.7">NO</text>
<text x="49" y="147.2">NC</text>
<text x="90.2" y="146">(10000)</text>
<text x="46.6" y="154.9">+250VAC</text>
<text x="47" y="152.3">RETURN</text>
<text x="48.9" y="159.9">NO</text>
<text x="50.5" y="157.4">C</text>
<text x="90.2" y="161.2">(00001)</text>
<text x="47" y="167.6">RETURN</text>
<text x="49" y="162.5">NC</text>
<text x="46.6" y="170.1">+250VAC</text>
<text x="50.5" y="172.6">C</text>
<text x="48.9" y="175.2">NO</text>
<text x="49" y="177.7">NC</text>
<text x="90.2" y="176.4">(00010)</text>
<text x="46.6" y="185.3">+250VAC</text>
<text x="47" y="182.8">RETURN</text>
<text x="48.9" y="190.4">NO</text>
<text x="50.5" y="187.9">C</text>
<text x="90.2" y="191.7">(00011)</text>
<text x="49" y="193">NC</text>
<text x="46.6" y="200.6">+250VAC</text>
<text x="47" y="198">RETURN</text>
<text x="50.5" y="203.1">C</text>
<text x="48.9" y="205.7">NO</text>
<text x="49" y="208.2">NC</text>
<text x="90.2" y="206.9">(00100)</text>
<text x="46.6" y="215.8">+250VAC</text>
<text x="47" y="213.3">RETURN</text>
<text x="48.9" y="220.9">NO</text>
<text x="50.5" y="218.4">C</text>
<text x="49" y="223.4">NC</text>
<text x="90.2" y="222.2">(00101)</text>
<text x="46.6" y="231.1">+250VAC</text>
<text x="47" y="228.5">RETURN</text>
<text x="50.5" y="233.6">C</text>
<text x="48.9" y="236.1">NO</text>
<text x="49" y="238.7">NC</text>
<text x="90.2" y="237.4">(00110)</text>
<text x="47" y="243.8">RETURN</text>
<text x="46.6" y="246.3">+250VAC</text>
<text x="48.9" y="251.4">NO</text>
<text x="50.5" y="248.8">C</text>
<text x="49" y="253.9">NC</text>
<text x="90.2" y="252.6">(00111)</text>
<text x="46.6" y="261.5">+250VAC</text>
<text x="47" y="259">RETURN</text>
<text x="48.9" y="266.6">NO</text>
<text x="49" y="269.2">NC</text>
<text x="50.5" y="264.1">C</text>
<text x="90.2" y="267.9">(01000)</text>
<text x="47" y="274.2">RETURN</text>
<text x="46.6" y="276.8">+250VAC</text>
<text x="48.9" y="281.9">NO</text>
<text x="50.5" y="279.3">C</text>
<text x="49" y="284.4">NC</text>
<text x="90.2" y="283.1">(01001)</text>
<text x="46.6" y="292">+250VAC</text>
<text x="47" y="289.5">RETURN</text>
<text x="48.9" y="297.1">NO</text>
<text x="49" y="299.6">NC</text>
<text x="50.5" y="294.6">C</text>
<text x="90.2" y="298.4">(10010)</text>
<text x="90.8" y="295.9">RSET</text>
<text x="47" y="304.7">RETURN</text>
<text x="46.6" y="307.3">+250VAC</text>
<text x="50.5" y="309.8">C</text>
<text x="90.8" y="308.5">STBY</text>
<text x="48.9" y="312.3">NO</text>
<text x="49" y="314.9">NC</text>
</g>
<g font-size="2.1" fill="#840000">
<text x="75.8" y="30.1">EVLO</text>
<text x="75.8" y="32.7">EVHI</text>
<text x="95.5" y="322.2">STBY</text>
<text x="106.9" y="322.2">KEYRST</text>
<text x="123.4" y="322.2">RSET</text>
<text x="138.7" y="322.2">KEYCODE_5</text>
<text x="165.4" y="322.2">KEYCODE_4</text>
<text x="192" y="322.2">KEYCODE_3</text>
<text x="218.7" y="322.2">KEYCODE_2</text>
<text x="245.4" y="322.2">KEYCODE_1</text>
<text x="97.7" y="347.6">EVHI</text>
<text x="89.1" y="352.7">KEYCODE_5</text>
<text x="96.2" y="350.2">EVLO</text>
<text x="89.1" y="357.8">KEYCODE_3</text>
<text x="89.1" y="355.3">KEYCODE_4</text>
<text x="89.1" y="360.3">KEYCODE_2</text>
<text x="89.1" y="362.9">KEYCODE_1</text>
<text x="93.3" y="365.4">KEYRST</text>
<text x="96.3" y="368">STBY</text>
<text x="96.3" y="370.5">RSET</text>
<text x="178" y="393.9">Sheet: /</text>
<text x="178" y="396.6">File: keyboard.sch</text>
<text x="178" y="406.8">KiCad E.D.A. kicad (5.1.12)-1</text>
<text x="178" y="404">Size: A3</text>
<text x="200" y="404">Date:</text>
<text x="263" y="404">Rev:</text>
<text x="263" y="406.8">Id: 1/1</text>
</g>
<g font-size="1.8" fill="#840000">
<text x="35" y="11.8">1</text>
<text x="85" y="11.8">2</text>
<text x="135" y="11.8">3</text>
<text x="185" y="11.8">4</text>
<text x="235" y="11.8">5</text>
<text x="285" y="11.8">6</text>
<text x="61.1" y="29.1">5</text>
<text x="10.4" y="35.8">A</text>
<text x="61.1" y="34.2">3</text>
<text x="61.1" y="31.7">4</text>
<text x="285.4" y="35.8">A</text>
<text x="61.1" y="39.3">1</text>
<text x="61.1" y="36.7">2</text>
<text x="61.1" y="46.9">4</text>
<text x="61.1" y="44.4">5</text>
<text x="61.1" y="52">2</text>
<text x="61.1" y="49.4">3</text>
<text x="61.1" y="54.5">1</text>
<text x="61.1" y="59.6">5</text>
<text x="61.1" y="64.7">3</text>
<text x="61.1" y="62.1">4</text>
<text x="61.1" y="69.8">1</text>
<text x="61.1" y="67.2">2</text>
<text x="61.1" y="77.4">4</text>
<text x="61.1" y="74.8">5</text>
<text x="61.1" y="82.5">2</text>
<text x="61.1" y="79.9">3</text>
<text x="10.4" y="85.8">B</text>
<text x="61.1" y="85">1</text>
<text x="285.4" y="85.8">B</text>
<text x="61.1" y="95.2">3</text>
<text x="61.1" y="92.6">4</text>
<text x="61.1" y="90.1">5</text>
<text x="61.1" y="100.2">1</text>
<text x="61.1" y="97.7">2</text>
<text x="61.1" y="107.9">4</text>
<text x="61.1" y="105.3">5</text>
<text x="61.1" y="112.9">2</text>
<text x="61.1" y="110.4">3</text>
<text x="61.1" y="115.5">1</text>
<text x="61.1" y="125.6">3</text>
<text x="61.1" y="123.1">4</text>
<text x="61.1" y="120.6">5</text>
<text x="61.1" y="130.7">1</text>
<text x="61.1" y="128.2">2</text>
<text x="10.4" y="135.8">C</text>
<text x="61.1" y="135.8">5</text>
<text x="285.4" y="135.8">C</text>
<text x="61.1" y="143.4">2</text>
<text x="61.1" y="140.9">3</text>
<text x="61.1" y="138.3">4</text>
<text x="61.1" y="146">1</text>
<text x="61.1" y="153.6">4</text>
<text x="61.1" y="151">5</text>
<text x="61.1" y="161.2">1</text>
<text x="61.1" y="158.7">2</text>
<text x="61.1" y="156.1">3</text>
<text x="61.1" y="166.3">5</text>
<text x="61.1" y="173.9">2</text>
<text x="61.1" y="171.4">3</text>
<text x="61.1" y="168.8">4</text>
<text x="61.1" y="176.4">1</text>
<text x="10.4" y="185.8">D</text>
<text x="61.1" y="184.1">4</text>
<text x="61.1" y="181.5">5</text>
<text x="285.4" y="185.8">D</text>
<text x="61.1" y="191.7">1</text>
<text x="61.1" y="189.1">2</text>
<text x="61.1" y="186.6">3</text>
<text x="61.1" y="196.8">5</text>
<text x="61.1" y="201.8">3</text>
<text x="61.1" y="199.3">4</text>
<text x="61.1" y="206.9">1</text>
<text x="61.1" y="204.4">2</text>
<text x="61.1" y="214.5">4</text>
<text x="61.1" y="212">5</text>
<text x="61.1" y="219.6">2</text>
<text x="61.1" y="217.1">3</text>
<text x="61.1" y="222.2">1</text>
<text x="61.1" y="227.2">5</text>
<text x="61.1" y="232.3">3</text>
<text x="61.1" y="229.8">4</text>
<text x="10.4" y="235.8">E</text>
<text x="61.1" y="237.4">1</text>
<text x="61.1" y="234.9">2</text>
<text x="285.4" y="235.8">E</text>
<text x="61.1" y="245">4</text>
<text x="61.1" y="242.5">5</text>
<text x="61.1" y="250.1">2</text>
<text x="61.1" y="247.6">3</text>
<text x="61.1" y="257.7">5</text>
<text x="61.1" y="252.6">1</text>
<text x="61.1" y="262.8">3</text>
<text x="61.1" y="260.3">4</text>
<text x="61.1" y="267.9">1</text>
<text x="61.1" y="265.3">2</text>
<text x="61.1" y="275.5">4</text>
<text x="61.1" y="273">5</text>
<text x="61.1" y="280.6">2</text>
<text x="61.1" y="278">3</text>
<text x="10.5" y="285.8">F</text>
<text x="61.1" y="283.1">1</text>
<text x="285.5" y="285.8">F</text>
<text x="61.1" y="293.3">3</text>
<text x="61.1" y="290.7">4</text>
<text x="61.1" y="288.2">5</text>
<text x="61.1" y="298.4">1</text>
<text x="61.1" y="295.8">2</text>
<text x="61.1" y="306">4</text>
<text x="61.1" y="303.4">5</text>
<text x="61.1" y="311.1">2</text>
<text x="61.1" y="308.5">3</text>
<text x="61.1" y="313.6">1</text>
<text x="10.3" y="335.8">G</text>
<text x="285.3" y="335.8">G</text>
<text x="104.3" y="344.1">1</text>
<text x="104.3" y="346.6">2</text>
<text x="104.3" y="349.2">3</text>
<text x="104.3" y="351.7">4</text>
<text x="104.3" y="354.2">5</text>
<text x="104.3" y="356.8">6</text>
<text x="104.3" y="359.3">7</text>
<text x="104.3" y="361.9">8</text>
<text x="104.3" y="364.4">9</text>
<text x="103.8" y="366.9">10</text>
<text x="103.8" y="369.5">11</text>
<text x="103.8" y="372">12</text>
<text x="10.4" y="385.8">H</text>
<text x="285.4" y="385.8">H</text>
<text x="35" y="409.8">1</text>
<text x="85" y="409.8">2</text>
<text x="135" y="409.8">3</text>
<text x="185" y="409.8">4</text>
<text x="235" y="409.8">5</text>
<text x="285" y="409.8">6</text>
</g>
<g font-size="1.8" fill="#008484">
<text x="99.9" y="21.9">+28VDC</text>
<text x="104.9" y="28.9">R1</text>
<text x="53.6" y="35">J1</text>
<text x="105.1" y="31.2">510</text>
<text x="124.7" y="41.5">CR40</text>
<text x="151.4" y="41.5">CR41</text>
<text x="231.4" y="41.5">CR42</text>
<text x="53.6" y="50.3">J2</text>
<text x="125.2" y="56.7">CR1</text>
<text x="231.4" y="56.7">CR32</text>
<text x="53.6" y="65.5">J3</text>
<text x="125.2" y="72">CR2</text>
<text x="151.9" y="72">CR9</text>
<text x="178.1" y="72">CR16</text>
<text x="204.7" y="72">CR23</text>
<text x="231.4" y="72">CR33</text>
<text x="53.6" y="80.7">J4</text>
<text x="125.2" y="87.2">CR3</text>
<text x="151.4" y="87.2">CR10</text>
<text x="178.1" y="87.2">CR17</text>
<text x="53.6" y="96">J5</text>
<text x="125.2" y="102.5">CR4</text>
<text x="151.4" y="102.5">CR11</text>
<text x="178.1" y="102.5">CR18</text>
<text x="204.7" y="102.5">CR24</text>
<text x="53.6" y="111.2">J6</text>
<text x="125.2" y="117.7">CR5</text>
<text x="151.4" y="117.7">CR12</text>
<text x="204.7" y="117.7">CR25</text>
<text x="53.6" y="126.5">J7</text>
<text x="125.2" y="132.9">CR6</text>
<text x="151.4" y="132.9">CR13</text>
<text x="204.7" y="132.9">CR26</text>
<text x="231.4" y="132.9">CR34</text>
<text x="53.6" y="141.7">J8</text>
<text x="125.2" y="148.2">CR7</text>
<text x="53.6" y="156.9">J9</text>
<text x="231.4" y="163.4">CR35</text>
<text x="53.1" y="172.2">J10</text>
<text x="204.7" y="178.7">CR27</text>
<text x="53.1" y="187.4">J11</text>
<text x="204.7" y="193.9">CR28</text>
<text x="231.4" y="193.9">CR36</text>
<text x="53.1" y="202.7">J12</text>
<text x="178.1" y="209.1">CR19</text>
<text x="53.1" y="217.9">J13</text>
<text x="178.1" y="224.4">CR20</text>
<text x="231.4" y="224.4">CR37</text>
<text x="53.1" y="233.1">J14</text>
<text x="178.1" y="239.6">CR21</text>
<text x="204.7" y="239.6">CR29</text>
<text x="53.1" y="248.4">J15</text>
<text x="178.1" y="254.9">CR22</text>
<text x="204.7" y="254.9">CR30</text>
<text x="231.4" y="254.9">CR38</text>
<text x="53.1" y="263.6">J16</text>
<text x="151.4" y="270.1">CR14</text>
<text x="53.1" y="278.9">J17</text>
<text x="151.4" y="285.3">CR15</text>
<text x="231.4" y="285.3">CR39</text>
<text x="53.1" y="294.1">J18</text>
<text x="98.7" y="301.8">R12</text>
<text x="98.9" y="304.4">510</text>
<text x="109.5" y="300.6">CR43</text>
<text x="123.9" y="305.8">R5</text>
<text x="125.2" y="300.6">CR8</text>
<text x="139.1" y="305.8">R4</text>
<text x="165.8" y="305.8">R6</text>
<text x="192.5" y="305.8">R7</text>
<text x="204.7" y="300.6">CR31</text>
<text x="219.2" y="305.8">R8</text>
<text x="245.8" y="305.8">R9</text>
<text x="53.1" y="309.3">J19</text>
<text x="124.1" y="308.1">510</text>
<text x="139.3" y="308.1">510</text>
<text x="166" y="308.1">510</text>
<text x="192.7" y="308.1">510</text>
<text x="219.4" y="308.1">510</text>
<text x="246" y="308.1">510</text>
<text x="66.9" y="312.7">+28VDC</text>
<text x="96" y="314.6">R3</text>
<text x="96.2" y="317">510</text>
<text x="98.6" y="339.4">+28VDC</text>
<text x="121.5" y="344.4">+28VDC</text>
<text x="119.5" y="353.3">PWR_FLAG</text>
<text x="110.2" y="357.9">J20</text>
<text x="119.5" y="357">PWR_FLAG</text>
<text x="122.5" y="365.3">GND</text>
<text x="99.6" y="378">GND</text>
</g>
</svg>
